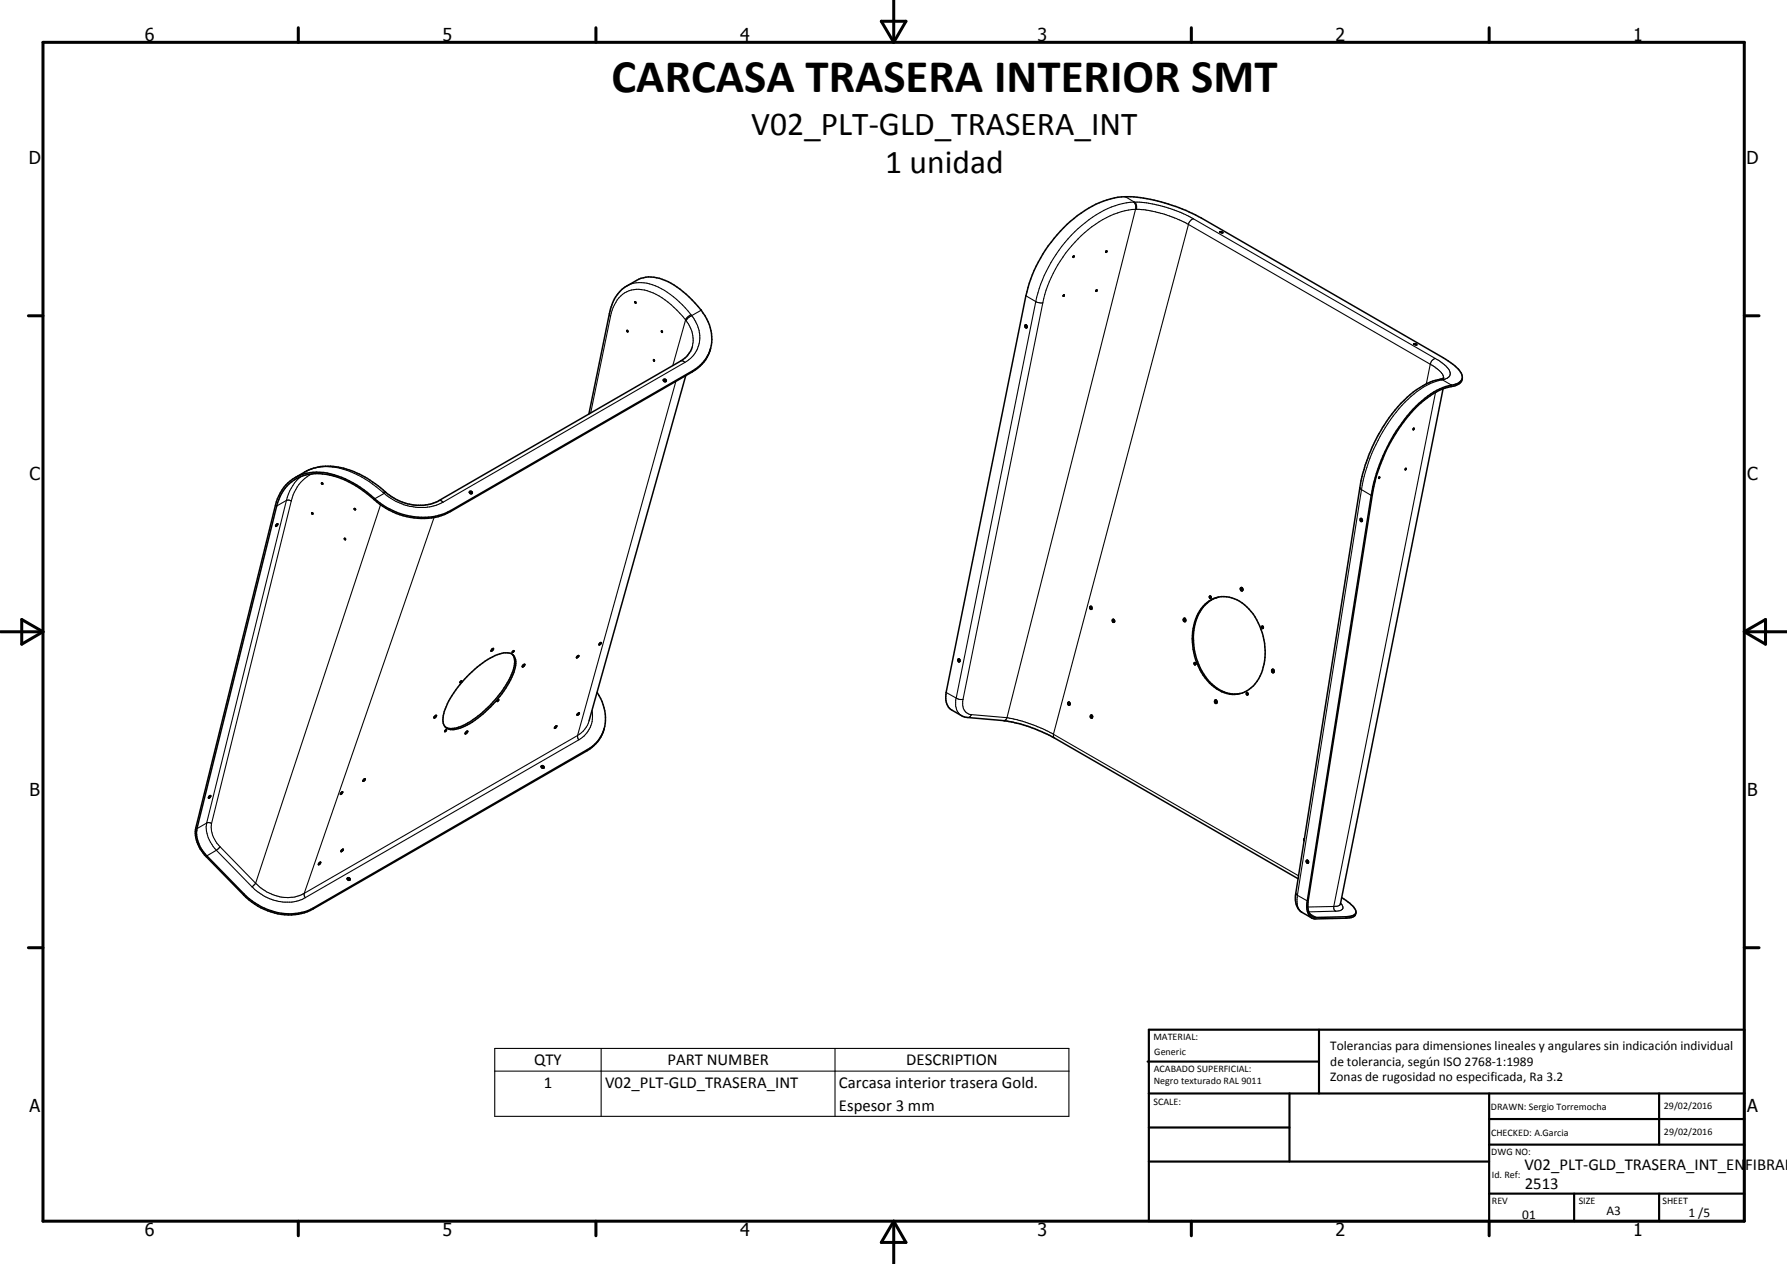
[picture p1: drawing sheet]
<svg xmlns="http://www.w3.org/2000/svg" width="420mm" height="297mm" viewBox="0 0 420 297" stroke-linecap="round" stroke-linejoin="round" font-family="sans-serif">
<g fill="none" stroke="#000" stroke-width=".35">
<path d="M260 59h.3l-.3 .3zM286.8 54.4l.7 .3h-.2zM147.4 77.6l.2 .4zM149.3 70.9l.2 .3zM155.5 77.8l.2 .3zM241.2 76.3l-.2 .2v.3l.3 .3 .2-.1M241.2 76.3l.3 .3v.4M241.2 76.4l.3 .6M250.1 69.3h.1l-.1 .3zM252.4 60.2l.1 .1-.1 .2-.1-.1zM257.7 68.2h.2l-.1 .3h-.1zM257.8 68.1h.1"/>
<path d="M138.5 97.3l4.9-24.1a8.7 8.7 0 0 1 4-6 10.2 10.2 0 0 1 3.9-1.9 9.9 9.9 0 0 1 7.9 2.2 21.9 21.9 0 0 1 7.6 8.8 9 9 0 0 1-4 11.1l-56.9 32.8a15.6 15.6 0 0 1-15.1-.7l-2.2-1.5a22.7 22.7 0 0 0-13.6-6.7 9.5 9.5 0 0 0-9.9 7.6l-18.8 75.8a7.6 7.6 0 0 0 2.3 6.4l8.8 9a14.3 14.3 0 0 0 15.7 3.6l65-37.6a7.9 7.9 0 0 0 4-4.9M153.7 84.5l.1 .4zM156 89.4h.3l.3 .3M161.2 88.3l-22.7 81.1M162.8 81.5l-.4 1-1 1.3-1.3 1-57.2 33.1-1.4 .5a11.2 11.2 0 0 1-5.2 .1 15.7 15.7 0 0 1-7.5-4.4 19 19 0 0 0-13.5-4.5l-2.7 .8-3.2 1.9M166.7 83.1l-1.6 2.2-2.2 1.8-56.9 32.9a15.8 15.8 0 0 1-15.8-1.2l-1.4-1a23.2 23.2 0 0 0-13.6-6.8 9.6 9.6 0 0 0-10.4 7.7l-18.8 75.8a7.1 7.1 0 0 0 1.1 5l1 1.4 9.2 9.4a14 14 0 0 0 16.3 3.3l64.5-37.2a8.3 8.3 0 0 0 3.9-5M167.1 81.9l-.3 .9M332.4 80.8h.5l.2 .3-.6-.2zM339.3 91.4l-24.1 121.1M339.4 88.8l-.2 .1a17.1 17.1 0 0 0-9.8 5.9 39.5 39.5 0 0 0-9.7 19.8l-15 95.3a4.3 4.3 0 0 0 1.4 4.5l2.3 1.3M343.8 88.9a2.53 2.53 0 0 1-2.6 1.9 17.1 17.1 0 0 0-9.2 5.9 39 39 0 0 0-9.3 19.6l-15.1 95.3a3.3 3.3 0 0 0 1.3 3.9l7.6-.1a2.54 2.54 0 0 0 2.3-.8 3.1 3.1 0 0 0-1.9-2.6l-1.4-1.1M75.6 113.5h.2l.1 .2h-.2z"/>
<path d="M83.3 119.5l.3 .3h-.2zM110.4 115.7h.3l.2 .3M110.4 115.7l.2 .3h.3M110.4 115.7l.2-.3 .3 .1 .2 .3-.2 .2M324.2 112.1h.2l-.2 .3zM330.4 110.2l.2-.1-.2 .3zM332.3 101h.1M332.3 100.7h.2l-.2 .3zM64.9 123.3l.4-.2a.38 .38 0 0 1-.1 .4 .38 .38 0 0 1-.4 .1zM81 126.5l.2 .1v.2zM292 138.1l-.1 .4 .2 .3M292 138.1a.37 .37 0 0 0-.4 .4 .37 .37 0 0 0 .5 .3"/>
<path d="M292 138.1l.3 .5-.2 .2M320.1 121.8v.4l.2 .3M320.1 121.9h-.3v.4l.2 .3 .3-.1M320.1 121.9l.2 .6M109.8 159a17.6 17.6 0 0 1 8.6-5.6 2.27 2.27 0 0 1 2.4 .6 2.27 2.27 0 0 1 .4 2.4 19.9 19.9 0 0 1-5.9 9.7l-1.8 1.7a12.7 12.7 0 0 1-7.6 3.6 2.32 2.32 0 0 1-1.7-3.2 18.7 18.7 0 0 1 5.6-9.2zM115.5 153h.1M115.7 152.5l.3-.1-.1 .4-.4 .2zM120.5 153.8a3.8 3.8 0 0 1 .2 3.7 22.3 22.3 0 0 1-4.7 7.4 25.3 25.3 0 0 1-6 5 5.7 5.7 0 0 1-5.1 1.1l-.2-.2M120.7 152.9l.1 .2-.4 .2zM123 156.3l.4-.2-.2 .4-.3 .3-.1-.2zM135.6 154.3l.4-.2a.32 .32 0 0 1-.1 .3 .32 .32 0 0 1-.4 .1zM135.6 154.6h.1"/>
<path d="M140.9 151.3l.4-.3a.44 .44 0 0 1-.5 .5zM140.9 151.6h.1M225.2 154.9l.2-.1 .2 .1 .1 .5a.34 .34 0 0 1-.5 0 .34 .34 0 0 1 0-.5zM225.5 154.9v.4l.2 .1M256.6 142.5l-.1 .3 .2 .3M256.6 142.5l-.3 .1-.1 .4 .3 .2 .2-.1M256.6 142.5l.1 .2v.4M261.6 145.6a.32 .32 0 0 1 .5 .2 .32 .32 0 0 1-.4 .4zM261.8 145.5v.4l.2 .3M278.5 145.3v.4l.2 .3M278.6 145.3a.39 .39 0 0 0-.4 .4 .39 .39 0 0 0 .5 .3M278.6 145.3l.2 .4-.1 .3"/>
<path d="M281 155.7l.1 .4M283.3 142a6.8 6.8 0 0 1 9.8 .6 14.9 14.9 0 0 1 2.8 16.9 6.6 6.6 0 0 1-9.9 2.4 14.5 14.5 0 0 1-3.9-18.3zM284.6 140.1l.1 .4M286.5 140.3a8.3 8.3 0 0 0-5.7 7.1 15.1 15.1 0 0 0 4.7 13.8 7.3 7.3 0 0 0 6 1.8M296.7 147.2a.26 .26 0 0 1 .3 .2 .26 .26 0 0 1-.2 .3l-.2-.3zM296.9 147.2l.1 .4M299.3 157.3l-.1 .4 .3 .3M299.3 157.3l-.3 .1v.4l.3 .3 .2-.1M299.3 157.3l.3 .3-.1 .4M102.4 168.1h.2a.36 .36 0 0 1-.1 .5 .36 .36 0 0 1-.5 0zM104.7 171.6l.3-.1-.4 .5zM108.3 160.1l.3-.1-.4 .4z"/>
<path d="M109.7 171.9l.3-.1-.1 .3-.5 .4zM117 164.5h.3l-.4 .3zM130.4 170.9l.5-.3-.3 .5-.2 .1zM130.9 170.6h.1M135.8 167.7l.4-.1-.1 .3-.4 .2zM140.4 162.7a10.5 10.5 0 0 1 1.6 8.7M251.4 165l-.1 .2 .2 .5M256.7 168.1l-.1 .3 .2 .3M285.9 164.5l-.1 .4 .3 .3M285.9 164.5h-.2l-.1 .5 .1 .3 .4-.1M285.9 164.5l.3 .3-.1 .4M293.3 162.8l.1 .4"/>
<path d="M293.3 162.8a.24 .24 0 0 0-.3 .3 .24 .24 0 0 0 .4 .1M49.1 187.6h.1M49.1 187.2l.3-.3 .2 .1-.5 .6zM80.2 186.3l.2-.2h.2l-.5 .6zM80.3 199.8l.3-.2a.35 .35 0 0 1-.1 .3 .35 .35 0 0 1-.3 .1zM85.5 183.1l.3-.1a.32 .32 0 0 1-.1 .4 .32 .32 0 0 1-.4 .1zM127.2 180.1l.2 .4h.4M127.2 180.1a.35 .35 0 0 1 .5-.1 .35 .35 0 0 1 .1 .5M127.2 180.1l.4 .1 .2 .3M306.7 197l-.1 .2v.4M75.1 202.7l.2-.1a.45 .45 0 0 1-.4 .6zM80.2 200.2h.1"/>
<path d="M81.6 206.5a.35 .35 0 0 1 .5-.2 .35 .35 0 0 1 .1 .5M81.6 206.5l.3 .4 .3-.1M81.6 206.5h.4l.2 .3M305.2 206.5l-57.3-33.1-3.2-1.5a29.6 29.6 0 0 0-8.8-2.6l-8.8-.7-.7-.2-2.6-1.5a3.9 3.9 0 0 1-1.3-4.2l18.7-93.2a32.9 32.9 0 0 1 16.4-21.5 18.1 18.1 0 0 1 12.9-1.1l.8 .1a44.4 44.4 0 0 1 11.1 4.2l56.9 32.9a10 10 0 0 1 4.4 3.9 1.66 1.66 0 0 1-1.5 2.3l-.4 .1a15 15 0 0 0-8.2 4.4 39.9 39.9 0 0 0-11 20.6l-15.2 96.3a3.9 3.9 0 0 0 1.1 4.1l.9 .1 7.5-.2a1.49 1.49 0 0 0 1.9-1.2M307.4 202.1v.4l.2 .2"/>
<circle cx="156.3" cy="89.4" r=".32"/>
<circle cx="73.5" cy="120.6" r=".18"/>
<circle cx="280.9" cy="156" r=".26"/>
<circle cx="284.5" cy="140.3" r=".24"/>
<circle cx="251.3" cy="165.4" r=".33"/>
<circle cx="256.7" cy="168.4" r=".34"/>
<circle cx="307.3" cy="202.5" r=".33"/>
</g>
<g fill="none" stroke="#000" stroke-width=".25">
<path d="M264.6 46.2l2.4 1.6 .2 .6v.8M266.5 47.5a30.2 30.2 0 0 1 12.6 3.1l1.5 .8M266.5 47.5l.5 .7v1M266.5 47.5a21.1 21.1 0 0 0-13 6.2 33.4 33.4 0 0 0-10 17.2M267 49.2a27.7 27.7 0 0 1 12.4 3.5M267 49.2a22.4 22.4 0 0 0-15 8.6 30.2 30.2 0 0 0-6.8 13.4M267 49.2l-30.2 119.5M279.4 52.7l56.9 32.9M279.4 52.7l-31.7 119.9M280.6 51.4a1.67 1.67 0 0 0-1.2 1.3M280.6 51.4l56.9 32.8M143.3 73.7l.2 .7"/>
<path d="M143.5 74.4l-4.6 22.6M143.5 74.4a7.2 7.2 0 0 1 5-6.2 9.9 9.9 0 0 1 7.9 2.3l2.8 2.4 2 2.3M147.4 67.2a8 8 0 0 1 7.4 .3 22.7 22.7 0 0 1 7.7 6.5M161.2 75.2l.1 .2M161.2 75.2l-3 10.7M161.3 75.4a7 7 0 0 1 1.5 6.1M162.5 74l.1 .2M162.5 74l-.8 .5-.5 .7M162.6 74.2l-.8 .5-.5 .7M162.6 74.2a7.3 7.3 0 0 1 .5 9.2l-.8 .8-1.3 1M164.9 72.9l-2.3 1.3M241.2 69.5l2.3 1.4"/>
<path d="M243.5 70.9l.5 .2 1.2 .1M243.5 70.9l-18.7 93.1M245.2 71.2l-18.8 93.1M158.9 89.6l-23.1 83.2M160.1 84.8h.2l.7 .4M161 85.2l-56.8 32.8M162.9 87.1l-.1 .3M336.3 85.6a5.9 5.9 0 0 1 3.1 2.9v.4M336.3 85.6l-.9 4.6M337.5 84.2l-.7 .5-.5 .9M337.5 84.2a7 7 0 0 1 3.4 3.3 1.43 1.43 0 0 1-1.3 1.7h-.5M337.5 92.2l-23.9 120.8"/>
<path d="M338.7 89.2h-.3M338.7 89.2h.4M338.7 89.2l.2 .1M338.9 89.3a17.4 17.4 0 0 0-9.3 6 39.8 39.8 0 0 0-9.5 19.8M339.1 89.2l-.2 .1M339.1 89.2l2.2 1.3M341.2 90.6v.2M67.3 117.6l-18.7 75.8M67.3 117.6l-2.2 1.3M67.3 117.6l.6-.1 .6 .2M68.5 117.7l-18.8 75.8M70.8 112a10 10 0 0 0-3.5 5.6"/>
<path d="M71.7 110.9a12.1 12.1 0 0 1 10.8 0 25.7 25.7 0 0 1 7.6 4.8M73.3 111.4a9.2 9.2 0 0 0-4.8 6.3M88 117.1v.3M89.5 118.6l-29.4 89M90.1 115.7l.2 .3M90.3 116a14.5 14.5 0 0 0 4.6 2.6l2.9 .6 2.3 .1 2.2-.5 1.9-.8M90.3 116l-2.2 1.2M90.6 115.6l-.5 .1M90.8 115.7l-.5 .3M103.2 117.6h.5l.5 .4M106 120l-.1 .2M319.7 114.6l.4 .5"/>
<path d="M320.1 115.1l-15.1 95.3M320.1 115.1l2.3 1.3M102.1 121.6l-30.6 88.3M135.8 172.8l.3 1.1M135.8 172.8l-64.3 37.1M136.1 173.9l-64.3 37M138.1 176.1v.3M138.5 169.4a5.9 5.9 0 0 1-2.7 3.4M139.2 167a6.5 6.5 0 0 1-3.1 6.9M222.5 162.7l2.3 1.3M224.8 164l.7 .3h.9M224.8 164a3.5 3.5 0 0 0 1.3 4.2"/>
<path d="M226.4 164.3a2.58 2.58 0 0 0 2 3.6M228.4 167.9l-.4 .5-.5 .2M228.4 167.9l8.4 .8M236.8 168.7l-.4 .5-.5 .1M236.8 168.7h.3a38.3 38.3 0 0 1 10 3.5l.6 .4M247.7 172.6v.6l.2 .2M247.7 172.6l57.6 33.2M48.6 193.4a7.5 7.5 0 0 0 2.3 6.4M48.6 193.4l-2.3 1.3M48.6 193.4l.8-.1 .3 .2M49.7 193.5a6.3 6.3 0 0 0 2 5.5M50.9 199.8l8.4 8.6"/>
<path d="M50.9 199.8l-2.3 1.3M51.7 199l-.8 .8M51.7 199l8.4 8.6M57.4 210.1l-.1 .2M59.3 208.4l1.3 1.2 1.5 1 1.3 .6 2.1 .6 3 .2a7.8 7.8 0 0 0 3.3-1.1M60.1 207.6l-.8 .8M60.1 207.6a10.6 10.6 0 0 0 6.4 3.3l2.7-.1 2.3-.9M71.5 209.9v.4l.3 .6M73.7 213.4l-.1 .2M304.7 209.9l.3 .5M305 210.4l2.4 1.3M305 210.4a3.8 3.8 0 0 0 1.1 4"/>
<path d="M307.9 214.7l1.5 .9M313.6 213v.7l.4 .4M313.6 213l-6.1 .1M314 214.1l-6.2 .2M315.2 212.4a1.41 1.41 0 0 1-1.6 .6M315.2 212.3a.95 .95 0 0 1 .6 .9 .95 .95 0 0 1-.7 .8l-1.1 .1M316.5 215.4v.4M116.3 246.4h135v15.9h-135zM116.3 251.7h135M141.3 246.4v15.9M196.3 246.4v15.9"/>
</g>
<circle cx="339.4" cy="88.8" r=".18" fill="#000"/>
<g fill="none" stroke="#000" stroke-width=".71">
<path d="M10.1 9.9h400v277.1h-400zM70.1 6.5v3.4M140.1 6.5v3.4M207.2 5h5.8l-2.9 4.9zM210.1 0v9.9M280.1 6.5v3.4M350.1 6.5v3.4M6.7 74.2h3.4M410.1 74.2h3.5M.1 148.5h10M5.1 145.6l5 2.9-5 2.9zM410.1 148.5h10"/>
<path d="M410.1 148.5l5-2.9v5.8zM6.7 222.7h3.4M410.1 222.7h3.5M70.1 287v3.4M140.1 287v3.4M210.1 287v10M210.1 287l2.9 5h-5.8zM280.1 287v3.4M350.1 287v3.4"/>
</g>
<g fill="none" stroke="#000" stroke-width=".51">
<path d="M269.8 249.5h40.3M270.1 242h140v45h-140zM270.1 257h140M303.2 257v16M310.1 242v15M350.1 257v30M390.1 257v12M270.1 265h33.1M270.1 273h80M350.1 269h60M350.1 263h60M350.1 280.5h60"/>
<path d="M370.1 280.5v6.5M390.1 280.5v6.5"/>
</g>
<text font-size="11" x="143.8" y="21.7">CARCASA TRASERA INTERIOR SMT</text>
<g font-size="7.9">
<text x="176.6" y="31.7">V02_PLT-GLD_TRASERA_INT</text>
<text x="208.1" y="40.7">1 unidad</text>
</g>
<g font-size="4.2">
<text x="34" y="9.6">6</text>
<text x="104" y="9.6">5</text>
<text x="174" y="9.6">4</text>
<text x="244" y="9.6">3</text>
<text x="314" y="9.6">2</text>
<text x="384" y="9.6">1</text>
<text x="6.8" y="38.7">D</text>
<text x="410.6" y="38.7">D</text>
<text x="7" y="112.9">C</text>
<text x="410.8" y="112.9">C</text>
<text x="7" y="187.1">B</text>
<text x="410.8" y="187.1">B</text>
<text x="7" y="261.4">A</text>
<text x="410.8" y="261.4">A</text>
<text x="34" y="290.4">6</text>
<text x="104" y="290.4">5</text>
<text x="174" y="290.4">4</text>
<text x="244" y="290.4">3</text>
<text x="314" y="290.4">2</text>
<text x="384" y="290.4">1</text>
</g>
<g font-size="3.9">
<text x="125.6" y="250.3">QTY</text>
<text x="156.9" y="250.3">PART NUMBER</text>
<text x="213.1" y="250.3">DESCRIPTION</text>
<text x="127.9" y="255.7">1</text>
<text x="142.3" y="255.7">V02_PLT-GLD_TRASERA_INT</text>
<text x="197.3" y="255.7">Carcasa interior trasera Gold.</text>
<text x="197.3" y="261">Espesor 3 mm</text>
<text x="358.5" y="275">V02_PLT-GLD_TRASERA_INT_ENFIBRAD</text>
<text x="358.5" y="279.4">2513</text>
</g>
<g font-size="3.1">
<text x="312.7" y="246.8">Tolerancias para dimensiones lineales y angulares sin indicación individual</text>
<text x="312.7" y="250.4">de tolerancia, según ISO 2768-1:1989</text>
<text x="312.7" y="254">Zonas de rugosidad no especificada, Ra 3.2</text>
<text x="357.9" y="286.4">01</text>
<text x="377.7" y="285.6">A3</text>
<text x="397" y="285.9">1 /5</text>
</g>
<g font-size="2.4">
<text x="271.2" y="244.4">MATERIAL:</text>
<text x="271.3" y="252">ACABADO SUPERFICIAL:</text>
<text x="271.4" y="247.9">Generic</text>
<text x="271.3" y="254.6">Negro texturado RAL 9011</text>
<text x="271.2" y="259.7">SCALE:</text>
<text x="350.6" y="260.8">DRAWN: Sergio Torremocha</text>
<text x="391.2" y="260.6">29/02/2016</text>
<text x="350.6" y="267">CHECKED: A.Garcia</text>
<text x="391.2" y="266.7">29/02/2016</text>
<text x="350.6" y="271.4">DWG NO:</text>
<text x="350.8" y="276.9">Id. Ref:</text>
<text x="350.8" y="282.8">REV</text>
<text x="371.2" y="282.9">SIZE</text>
<text x="390.9" y="282.9">SHEET</text>
</g>
</svg>
